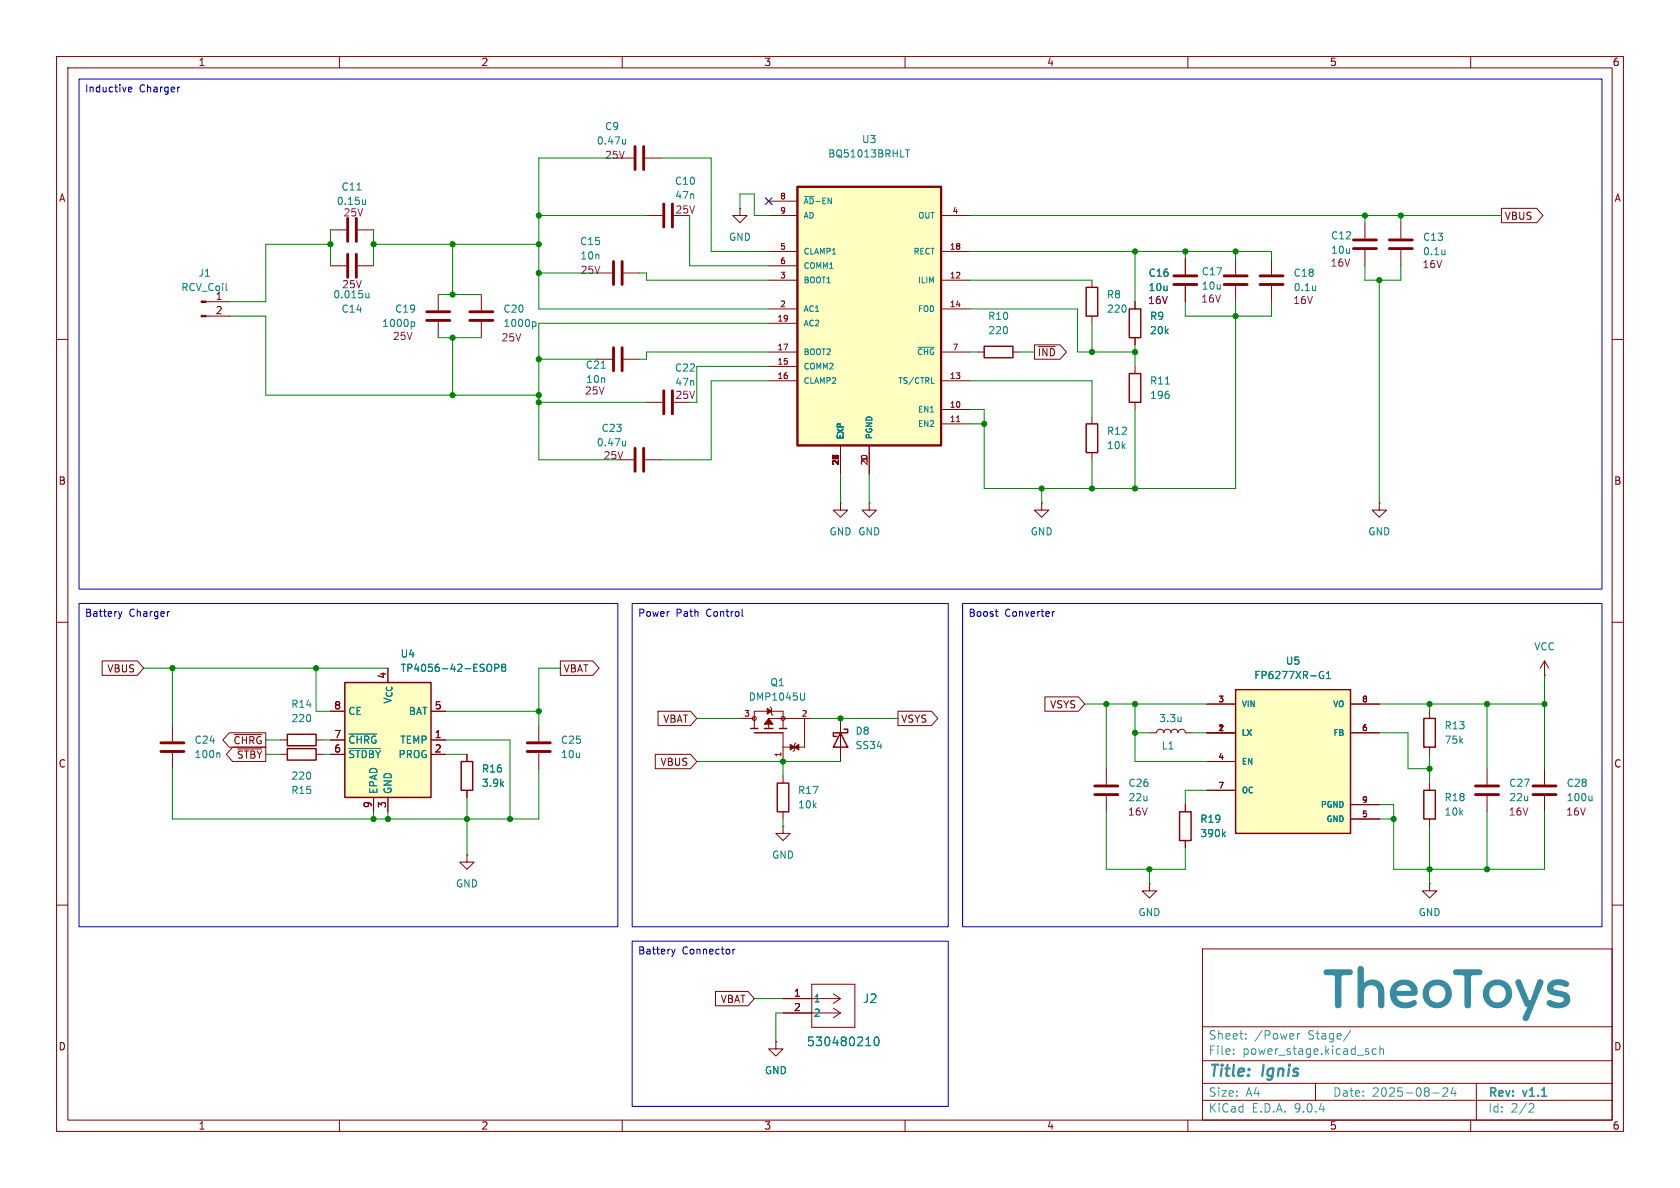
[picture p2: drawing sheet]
<svg xmlns="http://www.w3.org/2000/svg" width="297mm" height="210mm" viewBox="0 0 297 210" stroke-linecap="round" stroke-linejoin="round" font-family="sans-serif">
<path d="M0 0h297v210h-297z" fill="#fff" stroke="#fff" stroke-width=".18"/>
<g fill="none" stroke="#840000" stroke-width=".18">
<path d="M10 10h277v190h-277zM12 12h273v186h-273zM60 10v2M110 10v2M160 10v2M210 10v2M260 10v2M247.6 39.4v2.8M58.4 47h2.8M63.2 47h2.8M77.5 52.1v2.8M77.5 56.9v2.8"/>
<path d="M105.4 48.3h2.8M110.2 48.3h2.8M193 49.5v1.3M193 55.9v1.3M200.7 53.3v1.3M200.7 59.7v1.3M209.5 45.7v2.8M209.5 50.5v2.8M247.6 44.2v2.8M10 60h2M193 73.7v1.2M200.7 64.8v1.2"/>
<path d="M200.7 71.1v1.3M285 60h2M184.1 88.9v1.3h1.3l-1.3 1.2-1.2-1.2h1.2M184.1 88.9h.1M193 80v1.3M243.8 88.9v1.3h1.3l-1.3 1.2-1.2-1.2h1.2M243.8 88.9h.1M10 110h2M285 110h2M82.5 133.4v1.2M82.5 139.7v1.3M195.6 135.9v2.8"/>
<path d="M195.6 140.7v2.8M203.2 156.2v1.3h1.3l-1.3 1.3-1.3-1.3h1.3M203.2 156.2h.1M209.5 142.2v1.3M209.5 148.6v1.3M10 160h2M212.6 167.7h72.4v30.3h-72.4zM285 160h2M60 198v2M110 198v2M160 198v2M210 198v2"/>
<path d="M212.6 194.5h72.4M212.6 191.5h72.4M212.6 187.5h72.4M212.6 181.5h72.4M260 198v2M261 191.5v6.5"/>
</g>
<path d="M218.1 186.3v.1M218.1 185.5v.1M220.2 183.6v.1M220.2 182.8v.1M270.5 195.1l.5 .1 .2 .3-1 1.1h1" fill="none" stroke="#398ba4" stroke-width=".18"/>
<path d="M192 50.8h2.1v5.1h-2.1zM199.6 54.6h2.1v5.1h-2.1zM192 74.9h2.1v5.1h-2.1zM199.6 66h2.1v5.1h-2.1zM81.5 134.6h2.1v5.1h-2.1zM208.5 143.5h2.1v5.1h-2.1z" fill="none" stroke="#840000" stroke-width=".25"/>
<path d="M65.2 51.8v.8M65.2 52.5l-.2 .1h-.3M72.8 56.9h.4l.1 .2-.1 .5-.4 .1M255.4 44.2v.8M255.4 44.9v.1M206 67.9h.8M216.3 147.4l.3 .5M216.6 147.1l-.5 .4" fill="none" stroke="#008484" stroke-width=".18"/>
<path d="M61.5 45v4M63 45v4M75.4 56.6h4.1M75.4 55.1h4.1M108.5 46.2v4.1M110 46.2v4.1M207.5 48.8h4.1M207.5 50.3h4.1M245.6 42.4h4.1M245.6 43.9h4.1M193.5 138.9h4.1M193.5 140.5h4.1" fill="none" stroke="#840000" stroke-width=".51"/>
<path d="M218.4 121.9h20.4v25.4h-20.4z" fill="#ffffc2"/>
<path d="M218.4 121.9h20.4v25.4h-20.4zM251.7 127h2v5.1h-2zM251.7 139.7h2v5.1h-2z" fill="none" stroke="#840000" stroke-width=".25"/>
<g fill="none" stroke="#840000" stroke-width=".18">
<path d="M109.2 27.9h2.8M114 27.9h2.8M130.8 36.8v1.3h1.3l-1.3 1.3-1.3-1.3h1.3M130.8 36.8h.1M241.3 39.4v2.8M218.4 45.7v2.8M218.4 50.5v2.8M224.8 45.7v2.8M224.8 50.5v2.8M241.3 44.2v2.8M105.4 63.5h2.8M110.2 63.5h2.8"/>
<path d="M153.7 88.9v1.3h1.2l-1.2 1.2-1.3-1.2h1.3M153.7 88.9h.1M273 119.4h.1M273 116.8l-.7 1.3M273 116.8l.8 1.3M273 116.8v2.6M30.5 128.3v2.8M30.5 133.1v2.8M203.2 129.5h1.3a.64 .64 0 0 1 .6-.6 .64 .64 0 0 1 .6 .6 .64 .64 0 0 1 .7-.6 .64 .64 0 0 1 .6 .6 .64 .64 0 0 1 .6-.6 .64 .64 0 0 1 .7 .6 .64 .64 0 0 1 .6-.6 .64 .64 0 0 1 .6 .6h1.3M213.4 124.5h5M213.4 129.5h5M213.4 134.6h5"/>
<path d="M213.4 139.7h5M238.8 124.5h5M238.8 129.5h5M252.7 125.7v1.3M252.7 132.1v1.3M252.7 138.4v1.3M262.9 135.9v2.8M273 135.9v2.8M138.4 146.1v1.2h1.3l-1.3 1.3-1.2-1.3h1.2M138.4 146.1h.1M238.8 142.2h5M238.8 144.8h5"/>
<path d="M252.7 156.2v1.3h1.3l-1.3 1.3-1.2-1.3h1.2M252.7 156.2h.1M252.7 144.8v1.3M262.9 140.7v2.8M273 140.7v2.8M138.4 176.5h10.2M138.4 179.1h10.2M143.5 174h7.6v7.6h-7.6zM147.3 175.7l1.3 .8M147.3 178.2l1.3 .9M148.6 176.5l-1.3 .9M148.6 179.1l-1.3 .8"/>
<path d="M137.2 184.2v1.2h1.2l-1.2 1.3-1.3-1.3h1.3M137.2 184.2h.1"/>
</g>
<g fill="none" stroke="#008484" stroke-width=".18">
<path d="M110.6 24.6v.9M110.6 25.4l-.4 .1M232.6 50.5v.9M232.6 51.3h-.1M106.3 65.1h.7M233.5 118.8h.5M233.8 119.4h.2v.4l-.2 .2-.3-.1M234.5 120h.7M234.5 119.1l.4-.4v1.3M38.7 133.1l.2 .2v.6M208.8 126.7v.9M208.8 127.5h-.1"/>
<path d="M281.4 140.7v.8M281.4 141.4l-.1 .1M153.1 184.8h.8M154.7 183.4l.2-.1a.83 .83 0 0 1 .6 .7 .83 .83 0 0 1-.3 .8h-.2a.83 .83 0 0 1-.6-.6 .83 .83 0 0 1 .3-.8z"/>
</g>
<g fill="none" stroke="#840000" stroke-width=".51">
<path d="M112.3 25.9v4.1M113.8 25.9v4.1M216.4 48.8h4.1M216.4 50.3h4.1M222.8 48.8h4M222.8 50.3h4M239.3 42.4h4M239.3 43.9h4M108.5 61.5v4M110 61.5v4M28.4 131.3h4.1M28.4 132.8h4.1"/>
<path d="M260.9 138.9h4M271 138.9h4.1M260.9 140.5h4M271 140.5h4.1"/>
</g>
<path d="M141 33h25.4v45.7h-25.4z" fill="#ffffc2"/>
<path d="M141 33h25.4v45.7h-25.4z" fill="none" stroke="#840000" stroke-width=".41"/>
<g fill="none" stroke="#840000" stroke-width=".18">
<path d="M135.9 35.6h5.1M135.9 38.1h5.1M166.4 38.1h5M135.9 44.5h5.1M135.9 47h5.1M135.9 49.5h5.1M135.9 54.6h5.1M135.9 57.2h5.1M166.4 44.5h5M166.4 49.5h5M166.4 54.6h5M135.9 62.2h5.1"/>
<path d="M135.9 64.8h5.1M135.9 67.3h5.1M148.6 78.7v5.1M153.7 78.7v5.1M166.4 62.2h5M166.4 67.3h5M166.4 72.4h5M166.4 74.9h5M169.1 74.5h.6M148.6 88.9v1.3h1.3l-1.3 1.2-1.3-1.2h1.3M148.6 88.9h.1M49.5 133.4h1.3"/>
<path d="M49.5 130.8h1.3M55.9 133.4h1.2M55.9 130.8h1.2"/>
</g>
<path d="M142.2 34.7h1.7M160.1 26.5h.7M160.4 26.5v1.3M162.3 61.4h2.9M164.7 67.8h.5" fill="none" stroke="#008484" stroke-width=".18"/>
<path d="M50.8 132.3h5.1v2.1h-5.1zM50.8 129.8h5.1v2h-5.1z" fill="none" stroke="#840000" stroke-width=".25"/>
<path d="M61 120.7h15.2v20.3h-15.2z" fill="#ffffc2"/>
<path d="M174 61.2h5.1v2h-5.1zM61 120.7h15.2v20.3h-15.2zM132.7 128.8h1.3M133.3 129.5h5.1M135.1 128.8h1.6M137.4 138.4h2v5.1h-2zM137.8 128.8h1.3M148.6 129.5l1.3 2.6h-2.6zM149.2 128.9h.7v.6h-2.6v.7h.7" fill="none" stroke="#840000" stroke-width=".25"/>
<g fill="none" stroke="#840000" stroke-width=".18">
<path d="M114.3 38.1h2.8M265.4 36.8h6.3l1.1 1.3-1.1 1.3h-6.3zM36.4 53.3h4.2M36.4 55.9h4.2M58.4 40.6h2.8M63.2 40.6h2.8M85.1 52.1v2.8M85.1 56.9v2.8M200.7 53.3v1.3M200.7 59.7v1.3M209.5 45.7v2.8M209.5 50.5v2.8"/>
<path d="M114.3 71.1h2.8M172.7 62.2h1.3M179.1 62.2h1.2M182.9 61h4.5l1.1 1.2-1.1 1.3h-4.5zM183.6 61.3h2.9M109.2 81.3h2.8M114 81.3h2.8M18.1 116.8h6.2l1.1 1.3-1.1 1.3h-6.2zM99.1 116.8h5.7l1.1 1.3-1.1 1.3h-5.7zM40.5 129.5h6.5v2.6h-6.5l-1.1-1.3zM41.1 132.1h5.9v2.5h-5.9l-1.1-1.2zM41.4 129.9h4.9"/>
<path d="M42 132.4h4.3M58.4 125.7h2.6M58.4 130.8h2.6M58.4 133.4h2.6M76.2 125.7h2.5M76.2 130.8h2.5M76.2 133.4h2.5M82.5 133.4v1.2M82.5 139.7v1.3M95.2 128.3v2.8M95.2 133.1v2.8M115.8 133.3h6.3l1.1 1.3-1.1 1.3h-6.3z"/>
<path d="M116.3 125.7h5.8l1.1 1.3-1.1 1.3h-5.8zM130.8 127h2.5M133.3 128.8v-3.1h5.1v3.1M136.1 125l.3 .2v1l.3 .3M138.4 129.5v5.1M138.4 137.2v1.2M138.4 132.1h2.1M140.7 131.3l-.2 .3v1l-.3 .2M142.2 127v5.1h-1M143.5 127h-7.6v1.8M148.6 127v7.6M158.7 125.7h6l1.1 1.3-1.1 1.3h-6z"/>
<path d="M184.7 123.2h6l1.1 1.3-1.1 1.2h-6zM213.4 124.5h5M213.4 129.5h5M213.4 134.6h5M213.4 139.7h5M238.8 124.5h5M238.8 129.5h5M66 141v2.5M68.6 141v2.5M82.5 151.1v1.3h1.3l-1.3 1.3-1.2-1.3h1.2M82.5 151.1h.1M138.4 143.5v1.3"/>
<path d="M209.5 142.2v1.3M209.5 148.6v1.3M238.8 142.2h5M238.8 144.8h5M126.5 175.3h5.7l1.1 1.2-1.1 1.3h-5.7zM138.4 176.5h5.1M138.4 179.1h5.1M137.2 184.2h.1"/>
<circle cx="133.3" cy="127" r=".36"/>
<circle cx="138.4" cy="127" r=".36"/>
</g>
<g fill="none" stroke="#008484" stroke-width=".18">
<path d="M63.1 33.6h.7M64.6 35.3v.8M64.6 36l-.3 .1M94.3 56.9h.3l.2 .2-.1 .5-.4 .1M110.6 78v.8M110.6 78.7l-.4 .1M86.4 117.4a.43 .43 0 0 1 .5 .4v.5a.43 .43 0 0 1-.5 .4M87.5 118.1l.6-.1 .1-.2-.1-.3-.6-.1v1.3M88.9 118l-.2-.3 .2-.3h.3l.2 .3-.2 .3M88.9 118l-.2 .2v.4l.2 .1 .4-.1 .1-.2v-.2l-.2-.2M88.9 118h.3M233.5 118.8h.5"/>
<path d="M233.8 119.4h.2v.4l-.2 .2-.3-.1M234.5 120h.7M234.5 119.1l.4-.4v1.3M61.7 129.8h4.9M61.7 132.3h5.5M142.2 122.5v1l-.1 .2-.4 .1M216.3 147.4l.3 .5M216.6 147.1l-.5 .4M153.1 184.8h.8M154.7 183.4l.2-.1a.83 .83 0 0 1 .6 .7 .83 .83 0 0 1-.3 .8h-.2a.83 .83 0 0 1-.6-.6 .83 .83 0 0 1 .3-.8z"/>
</g>
<path d="M61.5 38.6v4.1M63 38.6v4.1M117.3 36.1v4M118.9 36.1v4M83.1 56.6h4M83.1 55.1h4M112.3 79.2v4.1M113.8 79.2v4.1M117.3 69.1v4.1M118.9 69.1v4.1M93.2 132.8h4.1M93.2 131.3h4.1" fill="none" stroke="#840000" stroke-width=".51"/>
<g fill="#840000" stroke="#840000" stroke-width=".18">
<path d="M35.6 53.2h.8v.3h-.8z"/>
<path d="M35.6 55.8h.8v.2h-.8z"/>
<path d="M140.5 132.1l.7-.5v1z"/>
<path d="M139.7 131.6l.8 .5-.8 .5z"/>
<path d="M135.9 127l.8 1h-1.6z"/>
<path d="M135.6 125.2l.8 .5-.8 .5z"/>
</g>
<g fill="none" stroke="#008400" stroke-width=".18">
<path d="M95.2 38.1h19.1M109.2 27.9h-14v26.7h40.7M116.8 27.9h8.9v16.6h10.2M121.9 38.1v8.9h14M130.8 36.8v-2.5h2.5v3.8h2.6M171.4 38.1h94M241.3 38.1v1.3M247.6 38.1v1.3M40.6 55.9h6.4v14h48.2M58.4 43.2h-11.4v10.1h-6.4M58.4 40.6v6.4M66 40.6v6.4"/>
<path d="M66 43.2h29.2M77.5 59.7h7.6M77.5 52.1h7.6M80 43.2v8.9M80 59.7v10.2M95.2 48.3h10.2M113 48.3h1.3v1.2h21.6M135.9 57.2h-40.7v24.1h14M171.4 54.6h19.1v7.6h10.2M171.4 44.5h53.4v1.2M171.4 49.5h21.6M193 57.2v5"/>
<path d="M200.7 44.5v8.8M209.5 44.5v1.2M209.5 53.3v2.6h15.3v-2.6M218.4 53.3v33.1h-44.4v-14h-2.6M218.4 44.5v1.2M241.3 47v2.5h6.3v-2.5M243.8 49.5v39.4M95.2 63.5h10.2M95.2 71.1h19.1M135.9 67.3h-10.2v14h-8.9M135.9 62.2h-21.6v1.3h-1.3M135.9 64.8h-12.7v6.3h-1.3"/>
<path d="M171.4 67.3h21.6v6.4M171.4 62.2h1.3M171.4 74.9h2.6M180.3 62.2h2.6M200.7 61v3.8M200.7 72.4v14M148.6 83.8v5.1M153.7 83.8v5.1M184.1 86.4v2.5M193 81.3v5.1M25.4 118.1h43.2M30.5 118.1v10.2"/>
<path d="M55.9 118.1v7.6h2.5M99.1 118.1h-3.9v10.2M273 119.4v16.5M30.5 135.9v8.9h64.7v-8.9M47 133.4h2.5M47 130.8h2.5M57.1 133.4h1.3M57.1 130.8h1.3M78.7 125.7h16.5M78.7 133.4h3.8M78.7 130.8h11.5v14M123.2 134.6h25.4"/>
<path d="M123.2 127h7.6M138.4 134.6v2.6M143.5 127h15.2M191.8 124.5h21.6M195.6 124.5v11.4M200.7 124.5v10.1h12.7M200.7 129.5h2.5M210.8 129.5h2.6M213.4 139.7h-3.9v2.5M243.8 124.5h29.2M243.8 129.5h5.1v6.4h3.8M252.7 124.5v1.2"/>
<path d="M252.7 133.4v5M262.9 124.5v11.4M66 143.5v1.3M68.6 143.5v1.3M82.5 141v10.1M138.4 144.8v1.3M195.6 143.5v10.2h13.9v-3.8M203.2 153.7v2.5M243.8 144.8h2.6M243.8 142.2h2.6v11.5h26.6v-10.2M252.7 146.1v10.1M262.9 143.5v10.2"/>
<path d="M133.3 176.5h5.1M138.4 179.1h-1.2v5.1"/>
</g>
<path d="M135.3 35l1.2 1.2M136.5 35l-1.2 1.2" fill="none" stroke="#000084" stroke-width=".18"/>
<g fill="none" stroke="#0000c2" stroke-width=".18">
<path d="M14 14h269.2v90.1h-269.2zM22.7 15.8l.6-.1-.1-.2-.3-.1-.2 .2 .1 .6h.4M31.8 15.4l-.3 .1M14 106.7h95.2v57.1h-95.2zM20.9 108.1l.4 .9M21.3 109l-.2 .3M21.6 108.1l-.3 .9M30 108.1l-.3 .1M111.8 106.7h55.8v57.1h-55.8zM131.2 107.7v1.1l.2 .2M170.2 106.7h113v57.1h-113zM175.9 108.1h.5"/>
<path d="M176.2 108.9l.2 .1M186 108.1v.9M186.4 108.1l-.4 .3M111.8 166.4h55.8v29.2h-55.8zM118.7 167.8l.3 .8M119 168.6l-.1 .4M119.3 167.8l-.3 .8M129.6 167.8v.8M129.9 167.8l-.3 .2"/>
</g>
<g fill="#008400" stroke="#008400" stroke-width=".18">
<circle cx="148.6" cy="127" r=".46"/>
<circle cx="90.2" cy="144.8" r=".46"/>
<circle cx="138.4" cy="134.6" r=".46"/>
<circle cx="184.1" cy="86.4" r=".46"/>
<circle cx="174" cy="74.9" r=".46"/>
<circle cx="247.6" cy="38.1" r=".46"/>
<circle cx="241.3" cy="38.1" r=".46"/>
<circle cx="95.2" cy="63.5" r=".46"/>
<circle cx="95.2" cy="71.1" r=".46"/>
<circle cx="80" cy="69.9" r=".46"/>
<circle cx="95.2" cy="69.9" r=".46"/>
<circle cx="95.2" cy="38.1" r=".46"/>
<circle cx="80" cy="59.7" r=".46"/>
<circle cx="95.2" cy="48.3" r=".46"/>
<circle cx="80" cy="52.1" r=".46"/>
<circle cx="95.2" cy="43.2" r=".46"/>
<circle cx="66" cy="144.8" r=".46"/>
<circle cx="95.2" cy="125.7" r=".46"/>
<circle cx="30.5" cy="118.1" r=".46"/>
<circle cx="82.5" cy="144.8" r=".46"/>
<circle cx="68.6" cy="144.8" r=".46"/>
<circle cx="55.9" cy="118.1" r=".46"/>
<circle cx="66" cy="43.2" r=".46"/>
<circle cx="58.4" cy="43.2" r=".46"/>
<circle cx="80" cy="43.2" r=".46"/>
<circle cx="193" cy="62.2" r=".46"/>
<circle cx="200.7" cy="62.2" r=".46"/>
<circle cx="200.7" cy="86.4" r=".46"/>
<circle cx="193" cy="86.4" r=".46"/>
<circle cx="273" cy="124.5" r=".46"/>
<circle cx="252.7" cy="153.7" r=".46"/>
<circle cx="252.7" cy="135.9" r=".46"/>
<circle cx="262.9" cy="153.7" r=".46"/>
<circle cx="246.4" cy="144.8" r=".46"/>
<circle cx="262.9" cy="124.5" r=".46"/>
<circle cx="252.7" cy="124.5" r=".46"/>
<circle cx="200.7" cy="124.5" r=".46"/>
<circle cx="195.6" cy="124.5" r=".46"/>
<circle cx="200.7" cy="129.5" r=".46"/>
<circle cx="203.2" cy="153.7" r=".46"/>
<circle cx="200.7" cy="44.5" r=".46"/>
<circle cx="209.5" cy="44.5" r=".46"/>
<circle cx="218.4" cy="44.5" r=".46"/>
<circle cx="243.8" cy="49.5" r=".46"/>
<circle cx="218.4" cy="55.9" r=".46"/>
</g>
<text font-size="16.7" fill="#398ba4" x="233.8" y="185.3">TheoToy</text>
<g font-size="2.8" fill="#398ba4">
<text x="213.6" y="190.9">Title:</text>
<text x="223.2" y="190.9">Ignis</text>
</g>
<g font-size="2.1" fill="#008484">
<text x="152.5" y="177.5">J2</text>
<text x="142.6" y="185.1">530480210</text>
</g>
<g font-size="2.1" fill="#398ba4">
<text x="213.6" y="184">Sheet:</text>
<text x="221.8" y="184">/Power</text>
<text x="231.3" y="184">Stage/</text>
<text x="213.6" y="186.7">File:</text>
<text x="219.6" y="186.7">power_stage.kicad_sch</text>
<text x="213.6" y="196.9">KiCad</text>
<text x="213.6" y="194.1">Size:</text>
<text x="220.2" y="194.1">A4</text>
<text x="221.3" y="196.9">E.D.A.</text>
<text x="228.9" y="196.9">9.0.4</text>
<text x="235.6" y="194.1">Date:</text>
<text x="242.6" y="194.1">2025-08-24</text>
<text x="263" y="194.3">Rev:</text>
<text x="263" y="196.9">Id:</text>
<text x="267.1" y="196.9">2/2</text>
<text x="269.4" y="194.3">v1.1</text>
</g>
<g font-size="1.8" fill="#840000">
<text x="35" y="11.9">1</text>
<text x="85" y="11.9">2</text>
<text x="135" y="11.9">3</text>
<text x="185" y="11.9">4</text>
<text x="235" y="11.9">5</text>
<text x="285" y="11.9">6</text>
<text x="10.3" y="35.9">A</text>
<text x="285.3" y="35.9">A</text>
<text x="265.9" y="39.1">VBUS</text>
<text x="38" y="55.6">2</text>
<text x="183.4" y="63.2">~{IND}</text>
<text x="10.3" y="85.9">B</text>
<text x="285.3" y="85.9">B</text>
<text x="18.9" y="119.1">VBUS</text>
<text x="99.5" y="119.1">VBAT</text>
<text x="59" y="125.5">8</text>
<text x="68.3" y="120.1" transform="rotate(-90 68.3 120.1)">4</text>
<text x="76.8" y="125.5">5</text>
<text x="185.5" y="125.4">VSYS</text>
<text x="41.2" y="131.8">~{CHRG}</text>
<text x="59" y="130.6">7</text>
<text x="76.8" y="130.6">1</text>
<text x="117.1" y="128">VBAT</text>
<text x="159.2" y="128">VSYS</text>
<text x="10.3" y="135.9">C</text>
<text x="41.8" y="134.3">~{STBY}</text>
<text x="59" y="133.1">6</text>
<text x="76.8" y="133.1">2</text>
<text x="116.7" y="135.6">VBUS</text>
<text x="285.3" y="135.9">C</text>
<text x="65.8" y="142.9" transform="rotate(-90 65.8 142.9)">9</text>
<text x="68.3" y="142.9" transform="rotate(-90 68.3 142.9)">3</text>
<text x="127.3" y="177.5">VBAT</text>
<text x="140.3" y="176.3">1</text>
<text x="140.3" y="178.8">2</text>
<text x="10.3" y="185.9">D</text>
<text x="285.3" y="185.9">D</text>
<text x="35" y="199.9">1</text>
<text x="85" y="199.9">2</text>
<text x="135" y="199.9">3</text>
<text x="185" y="199.9">4</text>
<text x="235" y="199.9">5</text>
<text x="285" y="199.9">6</text>
</g>
<g font-size="1.8" fill="#0000c2">
<text x="14.9" y="16.6">Inductive</text>
<text x="24.6" y="16.6">Charger</text>
<text x="14.9" y="109.4">Battery</text>
<text x="22.8" y="109.4">Charger</text>
<text x="112.7" y="109.4">Power</text>
<text x="119.5" y="109.4">Path</text>
<text x="125" y="109.4">Control</text>
<text x="171.1" y="109.4">Boost</text>
<text x="177.6" y="109.4">Converter</text>
<text x="112.7" y="169">Battery</text>
<text x="120.6" y="169">Connector</text>
</g>
<g font-size="1.8" fill="#008484">
<text x="106.9" y="23.2">C9</text>
<text x="105.4" y="25.8">0.47u</text>
<text x="146.3" y="28">BQ51013BRHLT</text>
<text x="152.3" y="25.5">U3</text>
<text x="60.3" y="33.9">C11</text>
<text x="119.2" y="32.9">C10</text>
<text x="119.3" y="35.4">47n</text>
<text x="59.4" y="36.4">0.15u</text>
<text x="102.4" y="43.5">C15</text>
<text x="102.5" y="46.1">10n</text>
<text x="128.8" y="42.8">GND</text>
<text x="235.2" y="42.5">C12</text>
<text x="235.2" y="45.1">10u</text>
<text x="251.5" y="42.8">C13</text>
<text x="251.5" y="45.3">0.1u</text>
<text x="32" y="51.7">RCV_Coil</text>
<text x="35" y="49.1">J1</text>
<text x="38" y="53.1">1</text>
<text x="58.8" y="52.9">0.015u</text>
<text x="195.6" y="52.9">R8</text>
<text x="203" y="49.1">C16</text>
<text x="203" y="51.7">10u</text>
<text x="212.4" y="48.9">C17</text>
<text x="212.4" y="51.4">10u</text>
<text x="228.6" y="49.1">C18</text>
<text x="228.6" y="51.7">0.1u</text>
<text x="60.3" y="55.5">C14</text>
<text x="67.5" y="58">1000p</text>
<text x="69.8" y="55.5">C19</text>
<text x="88.9" y="55.5">C20</text>
<text x="88.9" y="58">1000p</text>
<text x="174.6" y="56.7">R10</text>
<text x="174.6" y="59.3">220</text>
<text x="195.6" y="55.5">220</text>
<text x="203.2" y="56.7">R9</text>
<text x="203.2" y="59.3">20k</text>
<text x="103.5" y="65.4">C21</text>
<text x="119.2" y="65.9">C22</text>
<text x="119.3" y="68.4">47n</text>
<text x="203.2" y="70.7">196</text>
<text x="203.2" y="68.2">R11</text>
<text x="106.3" y="76.6">C23</text>
<text x="195.6" y="77.1">R12</text>
<text x="105.4" y="79.1">0.47u</text>
<text x="195.6" y="79.6">10k</text>
<text x="146.6" y="94.8">GND GND</text>
<text x="182.1" y="94.8">GND</text>
<text x="241.8" y="94.8">GND</text>
<text x="70.7" y="119">TP4056-42-ESOP8</text>
<text x="70.7" y="116.4">U4</text>
<text x="227.2" y="117.7">U5</text>
<text x="271.1" y="115.2">VCC</text>
<text x="51.4" y="125.3">R14</text>
<text x="69.4" y="124.5" transform="rotate(-90 69.4 124.5)">V_{CC}</text>
<text x="132.3" y="124.1">DMP1045U</text>
<text x="136.1" y="121.5">Q1</text>
<text x="221.6" y="120.2">FP6277XR-G1</text>
<text x="34.3" y="131.7">C24</text>
<text x="51.4" y="127.9">220</text>
<text x="61.5" y="126.6">CE</text>
<text x="61.5" y="131.7">~{CHRG}</text>
<text x="70.7" y="131.7">TEMP</text>
<text x="72.2" y="126.6">BAT</text>
<text x="99.1" y="131.7">C25</text>
<text x="151.1" y="130.1">D8</text>
<text x="204.8" y="127.9">3.3u</text>
<text x="255.3" y="131.7">75k</text>
<text x="255.3" y="129.1">R13</text>
<text x="34.3" y="134.2">100n</text>
<text x="61.5" y="134.2">~{STDBY} PROG</text>
<text x="85.1" y="136.8">R16</text>
<text x="99.1" y="134.2">10u</text>
<text x="151.1" y="132.6">SS34</text>
<text x="205.3" y="132.7">L1</text>
<text x="51.4" y="140.6">R15</text>
<text x="51.4" y="138">220</text>
<text x="66.9" y="140.5" transform="rotate(-90 66.9 140.5)">EPAD</text>
<text x="69.4" y="140.5" transform="rotate(-90 69.4 140.5)">GND</text>
<text x="85.1" y="139.3">3.9k</text>
<text x="141" y="143.1">10k</text>
<text x="141" y="140.6">R17</text>
<text x="199.4" y="139.3">C26</text>
<text x="199.4" y="141.8">22u</text>
<text x="255.3" y="141.8">R18</text>
<text x="266.7" y="139.3">C27</text>
<text x="266.7" y="141.8">22u</text>
<text x="276.9" y="141.8">100u</text>
<text x="276.9" y="139.3">C28</text>
<text x="212.1" y="145.6">R19</text>
<text x="212.1" y="148.2">390k</text>
<text x="255.3" y="144.4">10k</text>
<text x="136.4" y="152">GND</text>
<text x="80.5" y="157.1">GND</text>
<text x="201.2" y="162.2">GND</text>
<text x="250.7" y="162.2">GND</text>
<text x="143.8" y="177.4">1</text>
<text x="143.8" y="179.9">2</text>
<text x="135.1" y="190.1">GND</text>
</g>
<g font-size="1.8" fill="#840084">
<text x="106.9" y="28.3">25V</text>
<text x="60.6" y="38.5">25V</text>
<text x="119.3" y="37.9">25V</text>
<text x="235.1" y="47.3">16V</text>
<text x="251.4" y="47.6">16V</text>
<text x="60.4" y="51.2">25V</text>
<text x="102.5" y="48.6">25V</text>
<text x="202.9" y="53.9">16V</text>
<text x="212.3" y="53.7">16V</text>
<text x="228.5" y="53.9">16V</text>
<text x="69.4" y="60.3">25V</text>
<text x="88.6" y="60.6">25V</text>
<text x="103.3" y="70">25V</text>
<text x="103.5" y="67.9">10n</text>
<text x="119.3" y="70.7">25V</text>
<text x="106.6" y="81.4">25V</text>
<text x="199.3" y="144.4">16V</text>
<text x="266.6" y="144.4">16V</text>
<text x="276.8" y="144.4">16V</text>
</g>
<g font-size="1.4" fill="#840000">
<text x="137.8" y="35.3">8</text>
<text x="137.8" y="37.8">9</text>
<text x="168.3" y="37.8">4</text>
<text x="137.8" y="44.2">5</text>
<text x="137.8" y="46.7">6</text>
<text x="167.8" y="44.2">18</text>
<text x="137.8" y="49.3">3</text>
<text x="167.8" y="49.3">12</text>
<text x="137.3" y="56.9">19</text>
<text x="137.8" y="54.4">2</text>
<text x="167.8" y="54.4">14</text>
<text x="137.3" y="62">17</text>
<text x="137.3" y="64.5">15</text>
<text x="168.3" y="62">7</text>
<text x="137.3" y="67.1">16</text>
<text x="167.8" y="67.1">13</text>
<text x="167.8" y="72.1">10</text>
<text x="167.8" y="74.7">11</text>
<text x="148.3" y="82.4" transform="rotate(-90 148.3 82.4)">21</text>
<text x="148.3" y="81.6" transform="rotate(-90 148.3 81.6)">7</text>
<text x="153.4" y="82.4" transform="rotate(-90 153.4 82.4)">20</text>
<text x="153.4" y="81.9" transform="rotate(-90 153.4 81.9)">1</text>
<text x="215.3" y="124.2">3</text>
<text x="240.7" y="124.2">8</text>
<text x="131.5" y="126.7">3</text>
<text x="141.6" y="126.7">2</text>
<text x="215.3" y="129.3">1</text>
<text x="240.7" y="129.3">6</text>
<text x="138.2" y="134" transform="rotate(-90 138.2 134)">1</text>
<text x="215.3" y="134.4">4</text>
<text x="215.3" y="139.4">7</text>
<text x="240.7" y="142">9</text>
<text x="240.7" y="144.5">5</text>
</g>
<g font-size="1.4" fill="#008484">
<text x="142" y="36.3">~{AD}-EN</text>
<text x="142" y="38.8">AD</text>
<text x="162.2" y="38.8">OUT</text>
<text x="142" y="45.2">CLAMP1</text>
<text x="142" y="47.7">COMM1</text>
<text x="161.4" y="45.2">RECT</text>
<text x="142" y="50.3">BOOT1</text>
<text x="162.1" y="50.3">ILIM</text>
<text x="142" y="55.3">AC1</text>
<text x="142" y="57.9">AC2</text>
<text x="162.1" y="55.3">FOD</text>
<text x="142" y="63">BOOT2</text>
<text x="142" y="65.5">COMM2</text>
<text x="162" y="63">~{CHG}</text>
<text x="142" y="68">CLAMP2</text>
<text x="158.7" y="68">TS/CTRL</text>
<text x="149.3" y="77.7" transform="rotate(-90 149.3 77.7)">EXP</text>
<text x="154.4" y="77.7" transform="rotate(-90 154.4 77.7)">PGND</text>
<text x="162.1" y="73.1">EN1</text>
<text x="162.1" y="75.7">EN2</text>
<text x="219.5" y="125.2">VIN</text>
<text x="235.6" y="125.2">VO</text>
<text x="219.5" y="130.3">LX</text>
<text x="235.6" y="130.3">FB</text>
<text x="219.5" y="135.4">EN</text>
<text x="219.5" y="140.4">OC</text>
<text x="233.4" y="143">PGND</text>
<text x="234.4" y="145.5">GND</text>
</g>
</svg>
